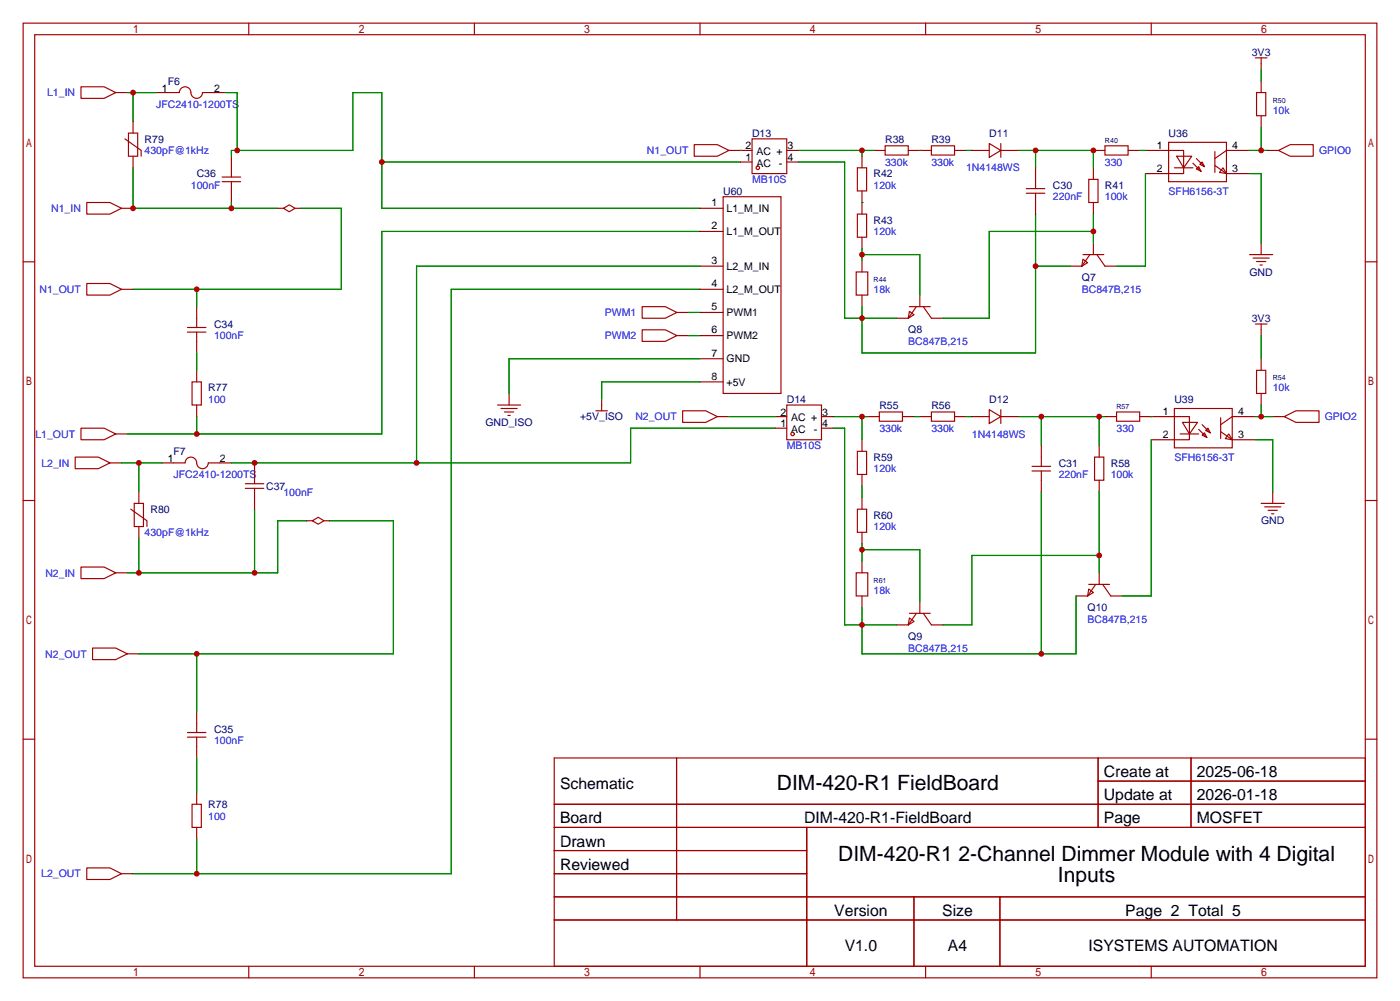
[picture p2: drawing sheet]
<svg xmlns="http://www.w3.org/2000/svg" width="307mm" height="220mm" viewBox="0 0 307 220" stroke-linecap="round" stroke-linejoin="round" font-family="sans-serif">
<g fill="none" stroke="#a10000" stroke-width=".25">
<path d="M5.1 5.1h297.2v209.5h-297.2zM7.6 7.6h292.1v204.5h-292.1zM17.8 19h5.1l2.5 1.3-2.5 1.3h-5.1zM54.6 5.1v2.5M104.1 5.1v2.5M153.7 5.1v2.5M203.2 5.1v2.5M252.7 5.1v2.5M275.6 12.7h2.5M276.9 12.7v2.5M276.9 17.8v2.5M25.4 20.3h2.5"/>
<path d="M27.4 30.5l3.6 2.5v1.3M28.2 29.2h2v5.1h-2zM29.2 26.7v2.5M29.2 34.3v2.5M34.3 20.3h5.1a1.33 1.33 0 0 1 1.5-1.2 1.33 1.33 0 0 1 1.1 1.6 1.27 1.27 0 0 0 1.4 .9 1.27 1.27 0 0 0 1-1.3h5.1M48.8 38.9h4M48.8 39.9h4M50.8 34.3v4.6M50.8 39.9v4.5M152.4 31.8h5.1l2.5 1.2-2.5 1.3h-5.1zM160 33h5.1M162.6 35.6h2.5"/>
<path d="M165.1 30.5h7.6v7.6h-7.6zM172.7 33h2.6M172.7 35.6h2.6M188.2 36.8h2v5.1h-2zM189.2 34.3v2.5M191.8 33h2.5M194.3 32h5.1v2h-5.1zM199.4 33h5.1M204.5 32h5v2h-5zM209.5 33h2.6M213.4 33h3.8M217.2 31.5l2.5 1.5-2.5 1.5z"/>
<path d="M219.7 33h3.8M219.7 31.5v3M227.3 36.8v4.6M239 39.4h2v5h-2zM240 33h2.6M240 36.8v2.6M242.6 32h5v2h-5zM247.6 33h2.6M251.5 33h8.3v5.1h-8.3M256.5 31.2h12.7v8.7h-12.7zM257.8 36.8h4.1M258.3 34.3h3.3l-1.8 2.5z"/>
<path d="M261.9 35.8l1.8 1.8M262.6 34.8l1.8 1.8M263.1 36.6l.6 1-1.1-.5zM263.4 36.1l.5-.5 .5 1zM266.7 36.3l2.5 1.8M266.7 33.3v4.5M268.5 36.8l.7 1.3-1.5-.3zM269.2 38.1h5.1M274.3 33h-5.1l-2.5 1.8M275.8 20.3h2.1v5.1h-2.1zM276.9 25.4v2.5M278.1 33h2.6"/>
<path d="M280.7 33l2.5-1.2h5.1v2.5h-5.1zM5.1 57.5h2.5M19 44.4h5.1l2.6 1.3-2.6 1.3h-5.1zM26.7 45.7h2.5M61 45.7h1.2M62.2 45.7l1.3-.7 1.3 .7-1.3 .8zM64.8 45.7h1.2M153.7 58.4h5M153.7 45.7h5M153.7 50.8h5M158.7 43.2h12.7v43.2h-12.7zM188 59.7h2.5v5.1h-2.5z"/>
<path d="M188.2 47h2v5.1h-2zM189.2 41.9v5.1M189.2 52.1v2.5M189.2 57.1v2.6M225.3 42.4h4.1M225.3 41.4h4.1M227.3 42.4v4.6M234.9 58.4h2.6M237.7 56.9l1.1 .8-1.3 .7zM237.7 55.9h4.6M239.3 55.9l-1.8 2.5M240 44.4v2.6"/>
<path d="M240 53.3v2.6M240.8 55.9l1.8 2.5h2.5M274.3 55.9h5.1M275.1 56.6h3.5M275.8 57.4h2.1M276.6 58.2h.5M276.9 53.3v2.6M299.7 57.5h2.6M19 62.2h5.1l2.6 1.3-2.6 1.3h-5.1zM26.7 63.5h2.5M41.1 71.9h4.1M41.1 72.9h4.1"/>
<path d="M43.2 67.3v4.6M43.2 72.9v4.6M141 67.3h5l2.6 1.3-2.6 1.2h-5zM141 72.4h5l2.6 1.3-2.6 1.2h-5zM148.6 68.6h2.5M148.6 73.7h2.5M153.7 63.5h5M153.7 68.6h5M153.7 73.7h5M153.7 78.7h5M189.2 64.8v2.5M196.8 69.8h2.6"/>
<path d="M199.6 68.3l1.1 .8-1.3 .7zM199.6 67.3h4.6M201.2 67.3l-1.8 2.5M201.9 64.8v2.5M202.7 67.3l1.8 2.5h2.5M275.6 71.1h2.5M276.9 71.1v2.6M276.9 78.7v2.6M17.8 94h5.1l2.5 1.2-2.5 1.3h-5.1zM25.4 95.2h2.5M42.2 83.8h2v5.1h-2zM43.2 81.3v2.5"/>
<path d="M43.2 88.9v2.5M109.2 88.9h5.1M110 89.7h3.5M110.7 90.4h2.1M111.5 91.2h.5M111.8 86.4v2.5M130.8 90.2h2.5M132.1 87.6v2.6M149.9 90.2h5l2.6 1.2-2.6 1.3h-5zM153.7 83.8h5M157.5 91.4h2.5M170.2 91.4h2.5"/>
<path d="M170.2 94h2.5M172.7 88.9h7.6v7.6h-7.6zM180.3 91.4h2.6M180.3 94h2.6M188.2 99.1h2v5h-2zM189.2 96.5v2.6M190.5 91.4h2.5M193 90.4h5.1v2.1h-5.1zM198.1 91.4h2.6M201.9 91.4h2.6M204.5 90.4h5v2.1h-5zM209.5 91.4h2.6"/>
<path d="M213.4 91.4h3.8M217.2 89.9l2.5 1.5-2.5 1.6zM219.7 91.4h3.8M219.7 89.9v3.1M228.6 97.8v4.6M241.3 97.8v2.5M242.6 91.4h2.5M245.1 90.4h5.1v2.1h-5.1zM250.2 91.4h10.9v5.1h-8.4M257.8 89.7h12.7v8.6h-12.7zM259.1 95.2h4M259.6 92.7h3.3l-1.8 2.5z"/>
<path d="M263.1 94.2l1.8 1.8M263.9 95.5l.5-.5 .5 1zM263.9 93.2l1.8 1.8M264.7 94.5l.5-.5 .5 1zM268 94.7l2.5 1.8M268 91.7v4.6M269.7 95.2l.8 1.3-1.5-.2zM270.5 96.5h5.1M275.6 91.4h-5.1l-2.5 1.8M275.8 81.3h2.1v5.1h-2.1zM276.9 86.4v2.5M279.4 91.4h2.5"/>
<path d="M281.9 91.4l2.6-1.2h5.1v2.5h-5.1zM5.1 109.9h2.5M16.5 100.3h5.1l2.5 1.3-2.5 1.3h-5.1zM24.1 101.6h2.6M28.7 111.8l3.6 2.5v1.3M29.5 110.5h2v5.1h-2zM30.5 107.9v2.6M30.5 115.6v2.5M35.6 101.6h5a1.33 1.33 0 0 1 1.6-1.3 1.33 1.33 0 0 1 1 1.7 1.27 1.27 0 0 0 1.5 .9 1.27 1.27 0 0 0 1-1.3h5.1M53.8 106.2h4.1M53.8 107.2h4.1M55.9 101.6v4.6"/>
<path d="M55.9 107.2v4.6M67.3 114.3h1.3M68.6 114.3l1.2-.8 1.3 .8-1.3 .8zM71.1 114.3h1.3M188.2 111.8h2v5h-2zM189.2 104.1v2.6M189.2 109.2v2.6M189.2 116.8v2.6M226.6 103.4h4M226.6 102.4h4M228.6 103.4v4.5M240.3 100.3h2v5.1h-2z"/>
<path d="M241.3 105.4v2.5M276.9 110.5h5M277.6 111.3h3.6M278.4 112h2M279.1 112.8h.6M279.4 107.9v2.6M299.7 109.9h2.6M17.8 124.5h5.1l2.5 1.2-2.5 1.3h-5.1zM25.4 125.7h2.5M188 125.7h2.5v5.1h-2.5zM189.2 123.2v2.5M189.2 130.8v2.5"/>
<path d="M196.8 137.2h2.6M199.6 135.6l1.1 .8-1.3 .8zM199.6 134.6h4.6M201.2 134.6l-1.8 2.6M201.9 132.1v2.5M202.7 134.6l1.8 2.6h2.5M236.2 130.8h2.6M239 129.3l1 .7-1.2 .8zM239 128.3h4.6M240.5 128.3l-1.7 2.5M241.3 125.7v2.6M242.1 128.3l1.7 2.5h2.6"/>
<path d="M20.3 142.2h5.1l2.5 1.3-2.5 1.3h-5.1zM27.9 143.5h2.6M43.2 156.2v4.6M5.1 162.2h2.5M41.1 160.8h4.1M41.1 161.8h4.1M42.2 176.5h2v5.1h-2zM43.2 161.8v4.6M43.2 174v2.5M121.7 166.4h178v45.7h-178zM121.7 176.5h178M148.5 166.4v35.5"/>
<path d="M241.1 166.4v15.2M241.1 171.4h58.6M261.5 166.4v15.2M299.7 162.2h2.6M19 190.5h5.1l2.6 1.3-2.6 1.2h-5.1zM26.7 191.8h2.5M43.2 181.6v2.5M121.7 181.6h178M121.7 186.7h55.4M121.7 196.8h178M121.7 191.8h55.4M177.1 181.6v30.5"/>
<path d="M200.6 196.8v15.3M219.5 196.8v15.3M54.6 212.1v2.5M104.1 212.1v2.5M121.7 201.9h178M153.7 212.1v2.5M203.2 212.1v2.5M252.7 212.1v2.5"/>
<circle cx="166.4" cy="36.8" r=".38"/>
<circle cx="174" cy="95.2" r=".38"/>
</g>
<g fill="none" stroke="#008700" stroke-width=".25">
<path d="M276.9 15.2v2.6M27.9 20.3h6.4M29.2 20.3v6.4M29.2 36.8v8.9h31.8M49.5 20.3h2.6v12.7M50.8 34.3v-1.3h26.7v-12.7h6.3v25.4h69.9M83.8 35.6h78.8M162.6 33h.1M175.3 33h16.5M175.3 35.6h10.1v34.2h11.4M189.2 33v1.3M201.9 33h.1"/>
<path d="M212.1 33h1.3M223.5 33h16.5v3.8M227.3 33v3.8M250.2 33h1.3M251.5 38.1v20.3h-6.4M274.3 33h3.8M274.3 38.1h2.6v15.2M276.9 27.9v5.1M50.8 44.4v1.3M66 45.7h8.9v17.8h-45.7M153.7 50.8h-69.9v44.4h-55.9M153.7 58.4h-62.3v43.2"/>
<path d="M189.2 44.4h.1M189.2 54.6v2.5M189.2 55.9h12.7v8.9M227.3 47v30.5h-38.1v-10.2M227.3 58.4h7.6M240 47v6.3M240 50.8h-22.8v19h-10.2M43.2 63.5v3.8M43.2 77.5v3.8M151.1 68.6h2.6M151.1 73.7h2.6M153.7 63.5h-54.6v128.3h-69.9"/>
<path d="M153.7 78.7h-41.9v7.7M276.9 73.7v5M43.2 91.4v3.8M153.7 83.8h-21.6v3.8M160 91.4h10.2M170.2 94h-31.8v7.6h-87.6M182.9 94h2.5v43.2h11.4M182.9 91.4h7.6M189.2 91.4v5.1M200.7 91.4h1.2M212.1 91.4h1.3M223.5 91.4h19.1"/>
<path d="M228.6 91.4v6.4M241.3 91.4v6.4M252.7 91.4h.1M252.7 96.5v34.3h-6.3M275.6 91.4h3.8M275.6 96.5h3.8v11.4M276.9 88.9v2.5M26.7 101.6h8.9M30.5 101.6v6.3M30.5 118.1v7.6M55.9 111.8v13.9M67.3 114.3h-6.3v11.4h-33.1"/>
<path d="M72.4 114.3h14v29.2h-55.9M189.2 106.7v2.5M189.2 119.4v3.8M228.6 107.9v35.6M241.3 107.9v17.8M189.2 120.6h12.7v11.5M236.2 130.8v12.7h-47v-10.2M241.3 121.9h-27.9v15.3h-6.4M43.2 143.5v12.7M43.2 166.4v7.6M43.2 184.1v7.7"/>
</g>
<g fill="#c00">
<circle cx="189.2" cy="33" r=".63"/>
<circle cx="240" cy="50.8" r=".63"/>
<circle cx="240" cy="33" r=".63"/>
<circle cx="227.3" cy="33" r=".63"/>
<circle cx="189.2" cy="55.9" r=".63"/>
<circle cx="189.2" cy="69.8" r=".63"/>
<circle cx="227.3" cy="58.4" r=".63"/>
<circle cx="43.2" cy="95.2" r=".63"/>
<circle cx="43.2" cy="191.8" r=".63"/>
<circle cx="30.5" cy="125.7" r=".63"/>
<circle cx="55.9" cy="125.7" r=".63"/>
<circle cx="276.9" cy="33" r=".63"/>
<circle cx="276.9" cy="91.4" r=".63"/>
<circle cx="189.2" cy="91.4" r=".63"/>
<circle cx="241.3" cy="91.4" r=".63"/>
<circle cx="228.6" cy="91.4" r=".63"/>
<circle cx="241.3" cy="121.9" r=".63"/>
<circle cx="189.2" cy="137.2" r=".63"/>
<circle cx="228.6" cy="143.5" r=".63"/>
<circle cx="189.2" cy="120.6" r=".63"/>
<circle cx="29.2" cy="20.3" r=".63"/>
<circle cx="83.8" cy="35.6" r=".63"/>
<circle cx="52.1" cy="33" r=".63"/>
<circle cx="50.8" cy="45.7" r=".63"/>
<circle cx="29.2" cy="45.7" r=".63"/>
<circle cx="43.2" cy="63.5" r=".63"/>
<circle cx="30.5" cy="101.6" r=".63"/>
<circle cx="55.9" cy="101.6" r=".63"/>
<circle cx="91.4" cy="101.6" r=".63"/>
<circle cx="43.2" cy="143.5" r=".63"/>
</g>
<g font-size="4.6">
<text x="170.5" y="173.5">DIM-420-R1 FieldBoard</text>
<text x="184" y="188.9">DIM-420-R1 2-Channel Dimmer Module with 4 Digital</text>
<text x="232.3" y="193.6">Inputs</text>
</g>
<g font-size="3.5">
<text x="122.9" y="173.1">Schematic</text>
<text x="242.3" y="170.6">Create at</text>
<text x="262.7" y="170.6">2025-06-18</text>
<text x="242.3" y="175.7">Update at</text>
<text x="262.7" y="175.7">2026-01-18</text>
<text x="122.9" y="180.7">Board</text>
<text x="122.9" y="185.8">Drawn</text>
<text x="176.5" y="180.7">DIM-420-R1-FieldBoard</text>
<text x="242.3" y="180.7">Page</text>
<text x="262.7" y="180.7">MOSFET</text>
<text x="122.9" y="190.9">Reviewed</text>
<text x="183.1" y="201.1">Version</text>
<text x="206.8" y="201.1">Size</text>
<text x="247" y="201.1">Page 2 Total 5</text>
<text x="185.4" y="208.7">V1.0</text>
<text x="208.1" y="208.7">A4</text>
<text x="239" y="208.7">ISYSTEMS AUTOMATION</text>
</g>
<g font-size="2.3" fill="#000080">
<text x="274.8" y="12.2">3V3</text>
<text x="36.8" y="18.6">F6</text>
<text x="31.7" y="31.3">R79</text>
<text x="165.1" y="30">D13</text>
<text x="194.3" y="31.3">R38</text>
<text x="204.5" y="31.3">R39</text>
<text x="217.2" y="30">D11</text>
<text x="256.5" y="30">U36</text>
<text x="43.2" y="38.9">C36</text>
<text x="191.8" y="38.9">R42</text>
<text x="231.1" y="41.4">C30</text>
<text x="242.6" y="41.4">R41</text>
<text x="158.7" y="42.7">U60</text>
<text x="191.8" y="49.1">R43</text>
<text x="237.5" y="61.8">Q7</text>
<text x="274.3" y="60.5">GND</text>
<text x="47" y="71.9">C34</text>
<text x="274.8" y="70.7">3V3</text>
<text x="199.4" y="73.2">Q8</text>
<text x="45.7" y="85.9">R77</text>
<text x="172.7" y="88.4">D14</text>
<text x="193" y="89.7">R55</text>
<text x="204.5" y="89.7">R56</text>
<text x="217.2" y="88.4">D12</text>
<text x="257.8" y="88.4">U39</text>
<text x="106.6" y="93.5">GND_ISO</text>
<text x="127.4" y="92.2">+5V_ISO</text>
<text x="38.1" y="99.9">F7</text>
<text x="191.8" y="101.1">R59</text>
<text x="58.4" y="107.5">C37</text>
<text x="232.4" y="102.4">C31</text>
<text x="243.8" y="102.4">R58</text>
<text x="33" y="112.6">R80</text>
<text x="191.8" y="113.8">R60</text>
<text x="276.8" y="115.1">GND</text>
<text x="238.8" y="134.2">Q10</text>
<text x="199.4" y="140.5">Q9</text>
<text x="47" y="160.8">C35</text>
<text x="45.7" y="177.3">R78</text>
</g>
<g font-size="2.3" fill="#00f">
<text x="10.4" y="21.1">L1_IN</text>
<text x="34.3" y="23.7">JFC2410-1200TS</text>
<text x="279.4" y="24.9">10k</text>
<text x="31.7" y="33.8">430pF@1kHz</text>
<text x="142" y="33.8">N1_OUT</text>
<text x="289.6" y="33.8">GPIO0</text>
<text x="41.9" y="41.4">100nF</text>
<text x="165.1" y="40.2">MB10S</text>
<text x="191.8" y="41.4">120k</text>
<text x="194.3" y="36.4">330k</text>
<text x="204.5" y="36.4">330k</text>
<text x="212.1" y="37.6">1N4148WS</text>
<text x="242.6" y="36.4">330</text>
<text x="11.2" y="46.5">N1_IN</text>
<text x="231.1" y="44">220nF</text>
<text x="242.6" y="44">100k</text>
<text x="256.5" y="42.7">SFH6156-3T</text>
<text x="191.8" y="51.6">120k</text>
<text x="8.7" y="64.3">N1_OUT</text>
<text x="191.8" y="64.3">18k</text>
<text x="237.5" y="64.3">BC847B,215</text>
<text x="132.8" y="69.4">PWM1</text>
<text x="47" y="74.5">100nF</text>
<text x="132.8" y="74.5">PWM2</text>
<text x="199.4" y="75.7">BC847B,215</text>
<text x="45.7" y="88.4">100</text>
<text x="279.4" y="85.9">10k</text>
<text x="139.5" y="92.2">N2_OUT</text>
<text x="193" y="94.8">330k</text>
<text x="204.5" y="94.8">330k</text>
<text x="245.1" y="94.8">330</text>
<text x="290.8" y="92.2">GPIO2</text>
<text x="7.8" y="96.1">L1_OUT</text>
<text x="172.7" y="98.6">MB10S</text>
<text x="213.4" y="96.1">1N4148WS</text>
<text x="257.8" y="101.1">SFH6156-3T</text>
<text x="9.1" y="102.4">L2_IN</text>
<text x="38.1" y="104.9">JFC2410-1200TS</text>
<text x="191.8" y="103.7">120k</text>
<text x="232.4" y="104.9">220nF</text>
<text x="243.8" y="104.9">100k</text>
<text x="62.2" y="108.8">100nF</text>
<text x="31.7" y="117.6">430pF@1kHz</text>
<text x="191.8" y="116.4">120k</text>
<text x="10" y="126.5">N2_IN</text>
<text x="191.8" y="130.3">18k</text>
<text x="238.8" y="136.7">BC847B,215</text>
<text x="199.4" y="143">BC847B,215</text>
<text x="9.9" y="144.3">N2_OUT</text>
<text x="47" y="163.4">100nF</text>
<text x="45.7" y="179.9">100</text>
<text x="9.1" y="192.6">L2_OUT</text>
</g>
<g font-size="2.3">
<text x="35.5" y="20.1">1</text>
<text x="47" y="20.1">2</text>
<text x="163.7" y="32.8">2</text>
<text x="163.7" y="35.3">1</text>
<text x="166" y="34.1">AC +</text>
<text x="172.8" y="35.3">4</text>
<text x="172.8" y="32.8">3</text>
<text x="254" y="32.7">1</text>
<text x="270.5" y="32.7">4</text>
<text x="166" y="36.6">AC</text>
<text x="171" y="36.6">-</text>
<text x="254" y="37.8">2</text>
<text x="270.5" y="37.8">3</text>
<text x="156.2" y="45.3">1</text>
<text x="159.5" y="46.5">L1_M_IN</text>
<text x="156.2" y="50.3">2</text>
<text x="159.5" y="51.6">L1_M_OUT</text>
<text x="156.2" y="58">3</text>
<text x="159.5" y="59.2">L2_M_IN</text>
<text x="156.2" y="63">4</text>
<text x="159.5" y="64.3">L2_M_OUT</text>
<text x="156.2" y="68.1">5</text>
<text x="159.5" y="69.4">PWM1</text>
<text x="156.2" y="73.2">6</text>
<text x="159.5" y="74.5">PWM2</text>
<text x="156.2" y="78.3">7</text>
<text x="156.2" y="83.4">8</text>
<text x="159.5" y="79.5">GND</text>
<text x="159.5" y="84.6">+5V</text>
<text x="171.3" y="91.2">2</text>
<text x="171.3" y="93.8">1</text>
<text x="173.7" y="92.5">AC +</text>
<text x="173.7" y="95">AC</text>
<text x="178.6" y="95">-</text>
<text x="180.5" y="93.8">4</text>
<text x="180.5" y="91.2">3</text>
<text x="255.3" y="91.1">1</text>
<text x="271.8" y="91.1">4</text>
<text x="36.8" y="101.4">1</text>
<text x="48.3" y="101.4">2</text>
<text x="255.3" y="96.2">2</text>
<text x="271.8" y="96.2">3</text>
</g>
<g font-size="1.6" fill="#000080">
<text x="279.4" y="22.5">R50</text>
<text x="242.6" y="31.4">R40</text>
<text x="191.8" y="61.9">R44</text>
<text x="279.4" y="83.5">R54</text>
<text x="245.1" y="89.9">R57</text>
<text x="191.8" y="128">R61</text>
</g>
</svg>
